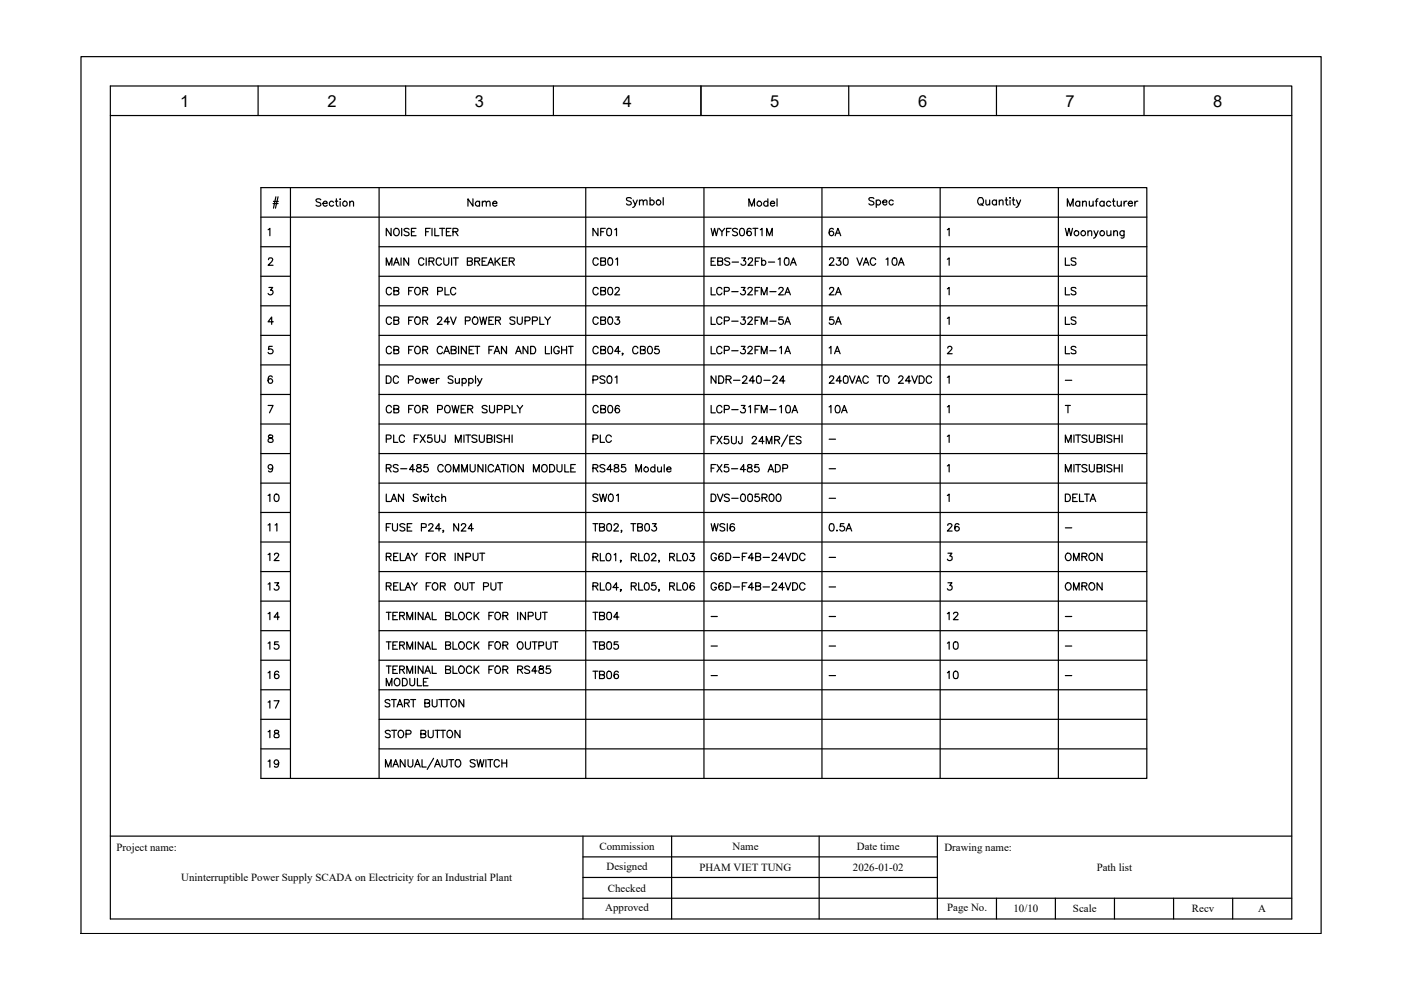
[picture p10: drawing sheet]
<svg xmlns="http://www.w3.org/2000/svg" width="297mm" height="210mm" viewBox="0 0 297 210" stroke-linecap="round" stroke-linejoin="round" font-family="sans-serif">
<!-- layer: Frame_text -->
<path d="M17.2 12h262.9v185.9h-262.9z" fill="none" stroke="#000" stroke-width=".25"/>
<!-- layer: 0 -->
<g fill="none" stroke="#000" stroke-width=".25">
<path d="M23.4 18.2h250.5v176.6h-250.5zM54.7 18.2v6.3M86 18.2v6.3M117.3 18.2v6.3M148.6 18.2v6.3M179.9 18.2v6.3M211.3 18.2v6.3M242.6 18.2v6.3M23.4 24.5h250.5M55.3 39.8h187.8v125.2h-187.8zM61.6 39.8v125.2M80.4 39.8v125.2"/>
<path d="M124.2 39.8v125.2M149.3 39.8v125.2M174.3 39.8v125.2M199.3 39.8v125.2M224.4 39.8v125.2M55.3 46h187.8M55.3 52.3h6.3M55.3 58.6h6.3M56.8 48.7l.4-.3v1.6M56.9 55.1l.2-.4h.1h.4l.2 .3-.2 .5-.8 .7h1.1M57.9 43.2h1.1M58 42.7h1"/>
<path d="M58.5 41.7l-.5 2.4M59 41.7l-.6 2.4M68 42.4a.58 .58 0 0 0-.5-.3 .58 .58 0 0 0-.5 .4l.1 .2 .8 .3 .1 .5a.67 .67 0 0 1-1 0M68.5 43.1h.9a.48 .48 0 0 0-.7-.4 .48 .48 0 0 0-.1 .8l.3 .2 .5-.2M70.7 42.9a.5 .5 0 0 0-.7-.1 .5 .5 0 0 0 0 .8 .5 .5 0 0 0 .7-.1M71.1 42.7h.5M71.3 42.1v1.3l.1 .2 .3 .1M72.1 42.1v.2zM72.1 42.7v1M74.2 43l.3-.3h.4l.1 1M74.2 42.7v1M80.4 52.3h162.7"/>
<path d="M80.4 58.6h162.7M81.9 56.2v-1.5l.6 1.5 .6-1.5v1.5M82.9 48.4v1.6l-1-1.6v1.6M83.5 56.2l.6-1.5 .6 1.5M83.6 48.6a.59 .59 0 0 1 .7-.2 .59 .59 0 0 1 .4 .6v.4a.59 .59 0 0 1-.6 .6 .59 .59 0 0 1-.6-.6zM83.7 55.7h.7M85 54.7v1.5M85.2 48.4v1.6M86.6 54.7v1.5l-1-1.5v1.5M86.7 48.6l-.1-.1a.61 .61 0 0 0-.9 .3l.3 .3 .6 .2 .1 .2-.1 .4a.77 .77 0 0 1-.9-.1M87.2 49.1h.6M88.2 48.4h-1v1.6h1"/>
<path d="M89.9 55.1a.56 .56 0 0 0-.7-.4 .56 .56 0 0 0-.4 .6v.4a.56 .56 0 0 0 .4 .6 .56 .56 0 0 0 .7-.4M90.2 49.1h.6M90.4 54.7v1.5M91 55.4h.9l.1-.3-.1-.4h-.9v1.5M91.2 48.4h-1v1.6M91.5 55.4l.5 .8M91.6 48.4v1.6M92.2 48.4v1.6h.9M93.2 48.4h1.1M93.6 55.1a.56 .56 0 0 0-.7-.4 .56 .56 0 0 0-.4 .6v.4a.56 .56 0 0 0 .4 .6 .56 .56 0 0 0 .7-.4M93.8 48.4v1.6M94.1 54.7l.1 1.3a.53 .53 0 0 0 .5 .2 .53 .53 0 0 0 .5-.4v-1.1"/>
<path d="M94.6 49.1h.6M95.6 48.4h-1v1.6h1M95.7 54.7v1.5M96 49.1h.9l.2-.3-.1-.3-1-.1v1.6M96.1 54.7h1.1M96.5 49.1l.6 .9M96.6 54.7v1.5M99.1 55.4h.9l.1-.4-.1-.3h-.9v1.5h.7l.3-.1v-.4l-.3-.3M100.7 55.4h.8l.2-.4-.2-.3h-.8v1.5M101.2 55.4l.5 .8M102.2 55.4h.6M103.2 54.7h-1v1.5h1"/>
<path d="M103.4 56.2l.6-1.5 .6 1.5M103.7 55.7h.7M105 54.7v1.5M105.4 55.4l.6 .8M106 54.7l-1 1M106.5 55.4h.7M107.5 54.7h-1v1.5h1M108 55.4h.9l.1-.4-.1-.3h-.9v1.5M108.5 55.4l.5 .8M133.8 42.1l-.3-.2h-.5l-.2 .2 .2 .4 .7 .3 .1 .4a.62 .62 0 0 1-1 0M134.2 42.4l.5 1.1 .4-1.1M134.7 43.5l-.3 .4-.3 .1"/>
<path d="M135.6 42.7l.3-.3 .4 .1 .1 1M135.6 42.4v1.1M136.4 42.7l.4-.3 .3 .1 .1 1M137.8 42.6a.49 .49 0 0 1 .8-.1 .49 .49 0 0 1 0 .8 .49 .49 0 0 1-.8-.1M137.8 41.9v1.6M140.6 41.9v1.6M150.8 55.4h.6M151.7 54.7h-.9v1.5h.9M152.2 55.4h.9l.1-.4-.1-.3h-.9v1.5h.7l.2-.1 .1-.4-.3-.3M154.7 54.9l-.4-.2h-.5l-.1 .2 .1 .4 .8 .4 .1 .3a.65 .65 0 0 1-1 0M155.2 55.6h1.4M157.3 54.7h.8l-.5 .6a.52 .52 0 0 1 .4 .8 .52 .52 0 0 1-.9-.1"/>
<path d="M158.7 55.1l.2-.4h.5l.1 .3v.3l-.9 .9h1M158.8 43.7v-1.6l.6 1.6 .6-1.6v1.6M160.1 55.4h.7M161.1 54.7h-1v1.5M161.5 55.4a.49 .49 0 0 1 .7-.1 .49 .49 0 0 1 0 .8 .49 .49 0 0 1-.7-.1M161.5 54.7v1.5M162.8 42.9a.5 .5 0 0 0-.7-.1 .5 .5 0 0 0 0 .8 .5 .5 0 0 0 .7-.1M162.8 42.1v1.6M162.9 55.6h1.3M163.4 43.1h.8a.5 .5 0 0 0-.7-.4 .5 .5 0 0 0-.1 .8l.3 .2 .5-.2M164.7 42.1v1.6M165 55l.4-.3v1.5"/>
<path d="M166.5 54.7a.58 .58 0 0 1 .7 .3v1a.48 .48 0 0 1-.4 .3 .48 .48 0 0 1-.4-.3l-.1-.6zM167.6 56.2l.6-1.5 .6 1.5M167.8 55.7h.8M175.9 55.1l.1-.4h.2h.4l.2 .3-.2 .5-.8 .7h1.1M177.4 54.7h.9l-.5 .6a.52 .52 0 0 1 .4 .8 .52 .52 0 0 1-.9-.1M179 54.7a.58 .58 0 0 1 .8 .3v1a.51 .51 0 0 1-.5 .3 .51 .51 0 0 1-.5-.3v-1zM181.7 54.7l.6 1.5 .6-1.5M183 56.2l.6-1.5 .6 1.5M183.2 55.7h.8M185.3 42.1l-.4-.2h-.5l-.2 .2 .2 .4 .8 .3 .1 .4a.65 .65 0 0 1-1.1 0M185.7 55.1a.59 .59 0 0 0-.7-.4 .59 .59 0 0 0-.5 .6v.4a.59 .59 0 0 0 .5 .5 .59 .59 0 0 0 .7-.3M185.8 42.6a.51 .51 0 0 1 .7-.1 .51 .51 0 0 1 0 .8 .51 .51 0 0 1-.7-.1"/>
<path d="M185.8 42.4v1.6M187.1 42.9h.9v-.3a.49 .49 0 0 0-.7 0 .49 .49 0 0 0 0 .7 .49 .49 0 0 0 .7-.1M187.9 55l.3-.3v1.5M189.4 42.6a.49 .49 0 0 0-.7-.1 .49 .49 0 0 0 0 .8 .49 .49 0 0 0 .7-.1M189.4 54.7h.3a.84 .84 0 0 1 .4 1.3 .48 .48 0 0 1-.4 .3 .48 .48 0 0 1-.5-.3 1.24 1.24 0 0 1 .2-1.3zM190.5 56.2l.6-1.5 .6 1.5M190.7 55.7h.8M200.9 48.7l.3-.3v1.6M200.9 55l.3-.3v1.5M207.6 41.9a.75 .75 0 0 1 .9 .8 .75 .75 0 0 1-.9 .7l-.3-.5v-.4zM208 43.2l.4 .4M209 42.4l.1 1 .4 .1 .3-.3"/>
<path d="M209.8 42.4v1.1M211.3 42.6a.49 .49 0 0 0-.8-.1 .49 .49 0 0 0 0 .8 .49 .49 0 0 0 .8-.1M211.3 42.4v1.1M211.9 42.7l.3-.3 .4 .1 .1 1M211.9 42.4v1.1M213.1 42.4h.5M213.3 41.9v1.3l.1 .2 .3 .1M214.2 41.9v.1zM214.2 42.5v1M214.6 42.4h.5M214.8 41.9v1.3l.1 .2 .3 .1M215.5 42.4l.5 1.1 .4-1.1"/>
<path d="M216 43.5l-.3 .4-.3 .1M225.9 48.4l.4 1.6 .3-1.6 .4 1.6 .4-1.6M226.3 43.7v-1.6l.6 1.6 .6-1.6v1.6M228.9 42.9a.5 .5 0 0 0-.7-.1 .5 .5 0 0 0 0 .8 .5 .5 0 0 0 .7-.1M228.9 42.7v1M229.5 43l.4-.3h.4v1M229.5 42.7v1M230.7 49.2l.3-.3 .4 .1 .1 1M230.7 48.9v1.1M231 42.7v.9l.4 .1 .4-.3M231.8 42.7v1M231.9 48.9l.5 1.1 .4-1.1"/>
<path d="M232.2 42.7h.5M232.4 50l-.3 .4-.3 .1M232.8 42.1l-.3 .1-.1 .2v1.3M234.1 42.9a.52 .52 0 0 0-.8-.1 .52 .52 0 0 0 0 .8 .52 .52 0 0 0 .8-.1M234.1 42.7v1M234.7 48.9l.1 1 .3 .1 .4-.3M235.5 42.9a.5 .5 0 0 0-.7-.1 .5 .5 0 0 0 0 .8 .5 .5 0 0 0 .7-.1M235.5 48.9v1.1M235.9 42.7h.5M236.1 42.1v1.3l.1 .2 .3 .1M236.1 49.2l.4-.3 .3 .1 .1 1M236.1 48.9v1.1"/>
<path d="M236.9 42.7v.7a.38 .38 0 0 0 .6 .2l.2-.2M237.7 42.7v1M238.3 48.9v1.5l-.3 .1-.3-.1M238.3 49.1a.5 .5 0 0 0-.7 0 .5 .5 0 0 0 0 .7 .5 .5 0 0 0 .7 0M238.3 42.7v1M238.9 42.7a.5 .5 0 0 0-.6 .4M239.2 43.1h.9a.48 .48 0 0 0-.7-.4 .48 .48 0 0 0-.1 .8l.3 .2 .5-.2M240.6 42.7v1M241.2 42.7h-.3l-.3 .4M55.3 64.8h6.3M55.3 71.1h6.3M55.3 77.4h6.3"/>
<path d="M57 60.9h.8l-.5 .6a.52 .52 0 0 1 .4 .9 .52 .52 0 0 1-.9-.2M57.7 73.4h-.7l-.1 .7a.56 .56 0 0 1 .9 0 .56 .56 0 0 1-.1 .8 .56 .56 0 0 1-.9-.2M57.7 80l-.1-.2a.48 .48 0 0 0-.7 .2 .88 .88 0 0 0 .4 1.3 .48 .48 0 0 0 .5-.5 .48 .48 0 0 0-.5-.5 .48 .48 0 0 0-.5 .5M57.9 68.2h-1.1l.8-1v1.6M80.4 64.8h162.7M80.4 71.1h162.7M80.4 77.4h162.7M81.9 79.7h.5a.84 .84 0 0 1 .5 .8 .84 .84 0 0 1-.5 .8h-.5zM83 61.3a.57 .57 0 0 0-.7-.4 .57 .57 0 0 0-.4 .6v.4a.56 .56 0 0 0 .5 .6 .56 .56 0 0 0 .6-.4M83 73.8a.57 .57 0 0 0-.7-.4 .57 .57 0 0 0-.4 .7 .63 .63 0 0 0 .2 .8 .63 .63 0 0 0 .9-.2M83.5 61.7h.7l.3-.2 .1-.3-.2-.2-.9-.1v1.6h.7l.3-.2 .1-.3-.4-.3M83.5 74.2l1-.1v-.5l-.3-.2h-.7v1.6h.7a.4 .4 0 0 0 .4-.4 .4 .4 0 0 0-.4-.4"/>
<path d="M86.6 61.7h.6M86.6 74.2h.6M87.6 60.9h-1v1.6M87.6 73.4h-1v1.6M88.2 61a.8 .8 0 0 1 1 .5 .8 .8 0 0 1-.5 1 .84 .84 0 0 1-.8-.6 .84 .84 0 0 1 .3-.9zM88.2 73.5a.78 .78 0 0 1 1 .5 .78 .78 0 0 1-.5 1 .81 .81 0 0 1-.8-.6 .81 .81 0 0 1 .3-.9zM89.6 61.7l1-.2v-.4l-1-.2v1.6M89.6 74.2l1-.1v-.5l-.3-.2h-.7v1.6M90.2 61.7l.5 .8M90.2 74.2l.5 .8M92.8 61.8l.9-.1 .1-.6-1-.2v1.6M93.8 73.8a.57 .57 0 0 0-.7-.4 .57 .57 0 0 0-.4 .7 .63 .63 0 0 0 .2 .8 .63 .63 0 0 0 .9-.2"/>
<path d="M94.1 75l.6-1.6 .6 1.6M94.3 60.9v1.6h.9M94.3 74.5h.8M95.7 74.2l.9-.1v-.5l-.3-.2h-.6v1.6h.6a.4 .4 0 0 0 .4-.4 .4 .4 0 0 0-.4-.4M96 80a.55 .55 0 0 0-.5-.3 .55 .55 0 0 0-.5 .4l.1 .1 .8 .4 .1 .2-.1 .4-.5 .1-.4-.2M96.6 61.3a.57 .57 0 0 0-.6-.4 .57 .57 0 0 0-.5 .6v.4a.56 .56 0 0 0 .5 .6 .56 .56 0 0 0 .6-.4M97.2 73.4v1.6M98.9 73.4v1.6l-1.1-1.6v1.6M99.5 74.2h.6M100.4 73.4h-.9v1.6h.9M100.7 73.4h1M100.8 79.7v1.6"/>
<path d="M101.2 73.4v1.6M103.7 74.2h.6M104.6 73.4h-.9v1.6M104.8 75l.6-1.6 .5 1.6M105 74.5h.7M107.4 73.4v1.6l-1.1-1.6v1.6M109.3 75l.6-1.6 .6 1.6M109.5 74.5h.8M111.9 73.4v1.6l-1-1.6v1.6M112.5 73.4h.6a.85 .85 0 0 1 .5 .8 .85 .85 0 0 1-.5 .8h-.6zM115.6 73.4v1.6h.9M116.9 73.4v1.6"/>
<path d="M118.6 73.8a.59 .59 0 0 0-.7-.4 .59 .59 0 0 0-.5 .7 .62 .62 0 0 0 .4 .9 .62 .62 0 0 0 .8-.6h-.4M119.1 74.2h1M119.1 73.4v1.6M120.1 73.4v1.6M120.5 73.4h1M121 73.4v1.6M126.8 73.8a.57 .57 0 0 0-.6-.4 .57 .57 0 0 0-.5 .7 .63 .63 0 0 0 .3 .8 .63 .63 0 0 0 .8-.2M127.4 74.2l.9-.1v-.5l-.3-.2h-.6v1.6l.9-.1v-.5l-.3-.2M129.1 73.5a.77 .77 0 0 1 .9 .6 .77 .77 0 0 1-.6 .9h-.1a1.01 1.01 0 0 1-.2-1.5zM131.5 74.5h-1.2l.8-1.1v1.6M132.1 75h-.2h.2l-.2 .3M135.2 73.8a.57 .57 0 0 0-.6-.4 .57 .57 0 0 0-.5 .7 .63 .63 0 0 0 .3 .8 .63 .63 0 0 0 .8-.2"/>
<path d="M135.8 74.2l1-.1v-.5l-.4-.2h-.6v1.6l1-.1v-.5l-.4-.2M137.5 73.5a.77 .77 0 0 1 .9 .6 .77 .77 0 0 1-.5 .9h-.2a1.01 1.01 0 0 1-.2-1.5zM139.6 73.4h-.7l-.1 .7a.56 .56 0 0 1 .9 0 .56 .56 0 0 1-.1 .8 .56 .56 0 0 1-.8-.2M150.8 60.9v1.6h.9M153.1 61.3a.57 .57 0 0 0-.7-.4 .57 .57 0 0 0-.4 .6v.4a.56 .56 0 0 0 .4 .6 .56 .56 0 0 0 .7-.4M153.6 61.8l.9-.1 .1-.2-.1-.5-.9-.1v1.6M155.1 61.8h1.4M157.2 60.9h.8l-.4 .6a.53 .53 0 0 1 .4 .8 .53 .53 0 0 1-.9 0l-.1-.1M158.6 61.3l.1-.3 .5-.1 .3 .5-1 1.1h1M160.1 61.7h.6M161.1 60.9h-1v1.6M161.4 62.5v-1.6l.6 1.6 .6-1.6v1.6"/>
<path d="M163.2 61.8h1.3M165.1 61.3l.2-.3 .4-.1 .3 .2 .1 .3-1 1.1h1M166.4 62.5l.6-1.6 .6 1.6M166.7 62h.7M179 79.8a.51 .51 0 0 1 .8 .2v.4a.63 .63 0 0 1-.6 .9 1.01 1.01 0 0 1-.2-1.5zM180.1 79.7l.6 1.6 .6-1.6M186 79.7h1M186.5 79.7v1.6M187.6 79.8a.75 .75 0 0 1 .9 .7 .75 .75 0 0 1-.9 .7l-.3-.5v-.4zM193.3 79.7l.6 1.6 .6-1.6M194.9 79.7h.5a.82 .82 0 0 1 .6 .8 .82 .82 0 0 1-.6 .8h-.5zM200.9 61.2l.3-.3v1.6"/>
<path d="M200.9 67.5l.3-.3v1.6M200.9 80l.3-.3v1.6M200.9 73.8l.2-.3 .4-.1 .3 .5-.9 1.1h1M55.3 83.6h6.3M55.3 89.9h6.3M55.3 96.2h6.3M56.8 86h1.1l-.8 1.5M57 92.3v.5l.4 .1a.45 .45 0 0 1 .5 .4 .45 .45 0 0 1-.4 .5l-.5-.1-.2-.2a.75 .75 0 0 1 .9-.7l.1-.4a.58 .58 0 0 0-.8-.1zM57.8 99a.49 .49 0 0 1-.6 .4 .49 .49 0 0 1-.3-.7 .49 .49 0 0 1 .8 0l.1 .3a.76 .76 0 0 1-.6 1.1l-.3-.2M80.4 83.6h162.7M80.4 89.9h162.7M80.4 96.2h162.7"/>
<path d="M81.9 93.1l.9-.1 .1-.6-.4-.2h-.6v1.6M81.9 99.3l.9-.1 .1-.5-.4-.2h-.6v1.6M82.4 99.3l.5 .8M83 86.3a.56 .56 0 0 0-.6-.3 .56 .56 0 0 0-.5 .6v.3a.56 .56 0 0 0 .5 .6 .56 .56 0 0 0 .6-.3M83.5 92.2v1.6h.9M83.5 86.7l.9-.1 .2-.2-.1-.3-.3-.1h-.7v1.5h.7a.4 .4 0 0 0 .4-.4 .4 .4 0 0 0-.4-.4M84.4 98.7a.58 .58 0 0 0-.6-.2 .58 .58 0 0 0-.4 .4l.1 .2 .8 .3 .1 .5a.67 .67 0 0 1-1 0M84.5 80.1a.56 .56 0 0 0-.7-.4 .56 .56 0 0 0-.4 .6v.4a.57 .57 0 0 0 .4 .6 .57 .57 0 0 0 .7-.4M84.9 99.4h1.4M85.8 92.6a.56 .56 0 0 0-.7-.4 .56 .56 0 0 0-.4 .6v.4a.56 .56 0 0 0 .4 .6 .56 .56 0 0 0 .7-.4M86.6 80.5h.9l.1-.3-.1-.4-.9-.1v1.6M86.6 86.7h.6"/>
<path d="M87.6 86h-1v1.5M87.8 93h.7M87.9 99.6h-1.1l.7-1.1v1.6M88.2 86a.78 .78 0 0 1 1 .6 .78 .78 0 0 1-.5 .9 .82 .82 0 0 1-.8-.5 .82 .82 0 0 1 .3-1zM88.5 98.6v.4l.4 .2a.45 .45 0 0 1 .5 .4 .45 .45 0 0 1-.4 .5l-.5-.1-.2-.2a.8 .8 0 0 1 .9-.8l.1-.3a.58 .58 0 0 0-.8-.1zM88.8 92.2h-1v1.6M89.1 92.2l1.1 1.6M89.5 80.2l.3 1.1 .3-1.1 .3 1.1 .3-1.1M89.6 86.7l.9-.1 .1-.5-.3-.1h-.7v1.5M90.2 86.7l.5 .8M90.2 92.2l-1.1 1.6M90.7 98.5h-.8v.7a.56 .56 0 0 1 .8 0 .56 .56 0 0 1-.1 .8 .56 .56 0 0 1-.8-.2"/>
<path d="M91.1 80.7h.9a.5 .5 0 0 0-.5-.4 .5 .5 0 0 0-.5 .5 .5 .5 0 0 0 .5 .5l.4-.1 .1-.1M91.5 92.2h-.8v.7a.55 .55 0 0 1 .8-.1 .55 .55 0 0 1-.1 .9 .55 .55 0 0 1-.8-.2M92.2 92.2v1.4l.4 .2 .4-.1 .2-.3v-1.2M92.5 80.2v1.1M92.8 86.8l.9-.1 .1-.6-.3-.1h-.7v1.5M93.1 80.2a.48 .48 0 0 0-.6 .5M94 98.9a.59 .59 0 0 0-.7-.4 .59 .59 0 0 0-.5 .6v.4a.59 .59 0 0 0 .5 .6 .59 .59 0 0 0 .7-.4M94.4 86.2l.2-.2a.76 .76 0 0 1 .8 .4 .76 .76 0 0 1-.1 .9l-.1 .2a.76 .76 0 0 1-.9-.3 .76 .76 0 0 1 .1-1zM94.4 92.2l-.1 1.5-.2 .1-.3-.1-.1-.4M94.6 98.7a.59 .59 0 0 1 .6-.2 .59 .59 0 0 1 .4 .6v.4a.61 .61 0 0 1-.6 .6 .61 .61 0 0 1-.6-.6zM95.8 86l.4 1.5 .3-1.5 .4 1.5 .4-1.5M96.5 80.2l.1 1a.58 .58 0 0 0 .8-.2"/>
<path d="M96.5 93.8v-1.6l.7 1.6 .6-1.6v1.6M97.4 80.2v1.1M97.8 86.7h.6M98 80.5a.5 .5 0 0 1 .7-.1 .5 .5 0 0 1 0 .7 .5 .5 0 0 1-.7 0M98 80.2v1.6M98.4 92.2v1.6M98.7 86h-.9v1.5h.9M98.7 92.2h1.1M99.2 86.7l.9-.1 .1-.3-.3-.3h-.7v1.5M99.3 92.2v1.6M99.4 80.5a.52 .52 0 0 1 .8-.1 .52 .52 0 0 1 0 .7 .52 .52 0 0 1-.8 0M99.4 80.2v1.6"/>
<path d="M99.7 98.5v1.1l.4 .5 .4-.1 .2-.4v-1.1M99.7 86.7l.5 .8M101.1 92.4l-.4-.2-.6 .2v.4l.9 .3a.34 .34 0 0 1 0 .6l-.6 .1-.3-.2M101.2 80.2l.5 1.1 .5-1.1M101.6 92.2v1.2l.2 .3 .3 .1 .4-.1 .2-.3v-1.2M101.7 81.3l-.5 .5M102.4 98.5v1.6l-1.1-1.6v1.6M103 98.5v1.6M103.3 86.2a.59 .59 0 0 0-.6-.3 .59 .59 0 0 0-.5 .4l.3 .3 .6 .3 .2 .2v.2l-.4 .2h-.5l-.2-.2M103.3 93l.9-.1 .1-.4-.3-.3h-.7v1.6l1-.1v-.4l-.3-.3M103.8 86v1.1a.54 .54 0 0 0 .5 .4 .54 .54 0 0 0 .5-.4v-1.1M104.6 98.9a.59 .59 0 0 0-.6-.4 .59 .59 0 0 0-.5 .6v.4a.59 .59 0 0 0 .5 .6 .59 .59 0 0 0 .6-.4"/>
<path d="M104.8 92.2v1.6M105.1 99.6h.8M105.4 86.8l.9-.1 .2-.4-.4-.3h-.7v1.5M106.2 98.5h1.1M106.4 92.4l-.4-.2-.6 .2v.4l.8 .3a.34 .34 0 0 1 0 .6l-.5 .1-.3-.2M106.8 98.5v1.6M106.9 93h1.1M106.9 92.2v1.6M107 86.8l.9-.1 .2-.4-.4-.3h-.7v1.5M107.7 98.5v1.6M108 92.2v1.6M108.4 98.7l.1-.1a.59 .59 0 0 1 .9 .5v.4a.59 .59 0 0 1-.6 .6 .59 .59 0 0 1-.6-.6z"/>
<path d="M108.6 86v1.5h.9M108.6 92.2v1.6M109.6 86l.6 .7v.8M110.8 86l-.6 .7M110.9 98.5v1.6l-1-1.6v1.6M115 98.7a.59 .59 0 0 1 .6-.2 .59 .59 0 0 1 .4 .6v.4a.59 .59 0 0 1-.6 .6 .59 .59 0 0 1-.6-.6zM116.5 98.5h.6a.84 .84 0 0 1 .5 .8 .84 .84 0 0 1-.5 .8h-.6zM118.1 98.5v1.1l.5 .5 .3-.1 .3-.4v-1.1M119.7 98.5v1.6h.9M121 99.3h.6M122 98.5h-1v1.6h1M125.7 99.3l.9-.1 .2-.4-.4-.3h-.7v1.6"/>
<path d="M126.2 99.3l.6 .8M128.3 98.7l-.4-.2-.7 .2 .2 .4 .7 .3a.34 .34 0 0 1 0 .6l-.5 .1-.4-.2M129.8 99.6h-1.1l.7-1.1v1.6M130.3 98.6v.4l.7 .3 .2 .3a.51 .51 0 0 1-.6 .5 .51 .51 0 0 1-.4-.7l.9-.4v-.3a.58 .58 0 0 0-.8-.1zM132.6 98.5h-.8v.7a.54 .54 0 0 1 .8 0 .54 .54 0 0 1-.1 .8 .54 .54 0 0 1-.8-.2M138.8 99.3a.5 .5 0 0 0-.7-.1 .5 .5 0 0 0 0 .7 .5 .5 0 0 0 .7 0M138.8 98.5v1.6M139.4 99l.1 1 .4 .1 .3-.3M140.2 99v1.1M140.8 98.5v1.6M141.4 99.5h.9a.5 .5 0 0 0-.7-.5 .5 .5 0 0 0-.2 .9l.4 .2 .5-.2M150.8 86v1.5h.9"/>
<path d="M150.8 93.3h.6M151.7 92.5h-.9v1.6M152 92.5l1.1 1.6M153.1 86.3a.56 .56 0 0 0-.7-.3 .56 .56 0 0 0-.4 .6v.3a.56 .56 0 0 0 .4 .6 .56 .56 0 0 0 .7-.3M153.1 92.5l-1.1 1.6M153.6 86.8l.9-.1 .1-.2-.1-.5h-.9v1.5M154.4 92.5h-.7l-.1 .7a.55 .55 0 0 1 .8-.1 .55 .55 0 0 1-.1 .9 .55 .55 0 0 1-.8-.2M155.1 92.5v1.4l.4 .2 .6-.2v-1.4M155.1 86.9h1.4M157.2 86h.8l-.4 .6a.53 .53 0 0 1 .3 .8 .53 .53 0 0 1-.9-.2M157.3 92.5v1.5l-.3 .1-.3-.1-.1-.4M158.7 86.3l.4-.3v1.5"/>
<path d="M159.5 92.9l.3-.4h.3l.3 .3-.3 .6-.7 .7h1M160.1 86.7h.6M161.1 86h-1v1.5M161.4 87.5v-1.5l.6 1.5 .6-1.5v1.5M162 93.6h-1.1l.8-1.1v1.6M162.5 94.1v-1.6l.6 1.6 .5-1.6v1.6M163.2 86.9h1.3M164.2 93.3l.9-.1 .2-.4-.4-.3h-.7v1.6M164.8 93.3l.5 .8M165.3 86.3l.4-.3v1.5M166.8 86a.51 .51 0 0 1 .7 .3v.9a.58 .58 0 0 1-.7 .3l-.2-.6zM167 92.2l-1.3 2.4"/>
<path d="M167.5 93.3h.5M167.9 87.5l.6-1.5 .6 1.5M168.1 87h.8M168.4 92.5h-.9v1.6h.9M169.8 92.8a.6 .6 0 0 0-1 0l.1 .3 .9 .4v.4a.67 .67 0 0 1-1 0M175.9 80.1l.3-.4h.3l.3 .3-.2 .5-.8 .8h1.1M178.4 80.8h-1.1l.7-1.1v1.6M181.5 81.3l.6-1.6 .6 1.6M181.7 80.8h.7M184.1 80.1a.59 .59 0 0 0-.7-.4 .59 .59 0 0 0-.4 .6v.4a.6 .6 0 0 0 .4 .6 .6 .6 0 0 0 .7-.4M190.6 80.1l.3-.4h.3l.3 .3-.3 .5-.7 .8h1M193.1 80.8h-1.1l.7-1.1v1.6"/>
<path d="M197.5 80.1a.59 .59 0 0 0-.6-.4 .59 .59 0 0 0-.5 .6v.4a.6 .6 0 0 0 .4 .6 .6 .6 0 0 0 .7-.4M200.9 86.3l.3-.3v1.5M200.9 92.5l.3-.3v1.6M200.9 98.8l.3-.3v1.6M225.9 93.8v-1.6l.6 1.6 .6-1.6v1.6M225.9 86h1M226.4 86v1.5M227.7 92.2v1.6M227.7 98.5v1.6M228 92.2h1.1M228 98.5h1.1M228.6 92.2v1.6"/>
<path d="M228.6 98.5v1.6M230.4 92.4l-.3-.2-.7 .2 .1 .4 .8 .3a.34 .34 0 0 1 0 .6l-.5 .1-.4-.2M230.4 98.7l-.3-.2-.7 .2 .2 .4 .7 .3a.34 .34 0 0 1 0 .6l-.5 .1-.4-.2M231 92.2v1.2l.2 .3 .2 .1 .4-.1 .2-.3v-1.2M231 98.5v1.1l.2 .4 .2 .1 .4-.1 .2-.4v-1.1M232.6 93l.9-.1 .2-.4-.4-.3h-.7v1.6l1-.1 .1-.4-.4-.3M232.6 99.3l.9-.1 .2-.2-.2-.4-.9-.1v1.6h.7l.4-.3a.39 .39 0 0 0-.4-.5M234.2 92.2v1.6M234.2 98.5v1.6M235.7 92.4l-.3-.2-.7 .2 .1 .4 .8 .3a.34 .34 0 0 1 0 .6l-.5 .1-.4-.2M235.7 98.7l-.3-.2-.7 .2 .2 .4 .7 .3a.34 .34 0 0 1 0 .6l-.5 .1-.4-.2M236.2 93h1.1"/>
<path d="M236.2 99.3h1.1M236.2 92.2v1.6M236.2 98.5v1.6M237.3 92.2v1.6M237.3 98.5v1.6M237.9 92.2v1.6M237.9 98.5v1.6M80.4 102.4h162.7M80.4 108.7h162.7M80.4 114.9h162.7M81.9 104.8v1.5h.9M81.9 118h.9l.1-.6-1-.1v1.6"/>
<path d="M81.9 111.8h.6M82.4 118l.5 .9M82.9 111h-1v1.6M82.9 106.3l.6-1.5 .6 1.5M83.2 105.8h.7M83.2 111v1.1l.1 .3 .4 .2a.5 .5 0 0 0 .6-.5v-1.1M83.5 118h.6M84.4 117.3h-.9v1.6h.9M84.9 117.3v1.6h.9M85.5 104.8v1.5l-1-1.5v1.5M85.8 111.2l-.3-.2-.7 .2 .1 .4 .6 .2 .3 .3v.3l-.3 .2-.7-.2M85.9 118.9l.6-1.6 .6 1.6"/>
<path d="M86.1 118.3h.8M86.3 111.8h.6M87.2 117.3l.6 .7v.9M87.3 111h-1v1.6h1M88.5 117.3l-.7 .7M88.7 105l-.4-.2-.7 .2 .2 .4 .6 .2 .3 .3v.2l-.4 .2-.7-.2M89.1 105.3l.3 1 .3-1 .3 1 .3-1M89.4 111.8h.8l.1-.6-.9-.2v1.6M90.4 118h.6M90.8 104.8v.1zM90.8 105.4v.9M90.9 111.4l.1-.2 .2-.2h.3l.3 .3-.2 .5-.8 .8h1.1"/>
<path d="M91.3 105.3h.5M91.3 117.3h-.9v1.6M91.5 104.8v1.2l.1 .2 .3 .1M91.8 117.5l.1-.1a.59 .59 0 0 1 .9 .5v.4a.59 .59 0 0 1-.6 .6 .59 .59 0 0 1-.6-.6zM93.1 105.5a.5 .5 0 0 0-.7 0 .5 .5 0 0 0 0 .7 .5 .5 0 0 0 .7-.1M93.4 118h.9v-.6l-.9-.1v1.6M93.5 112.1h-1.2l.8-1.1v1.6M93.7 105.6l.4-.3 .3 .1 .1 .9M93.7 104.8v1.5M93.9 118l.5 .9M94.1 112.5h-.2h.2l-.2 .4M96.1 100.1v-1.6l.6 1.6 .6-1.6v1.6"/>
<path d="M96.5 117.3v1.6M97.2 111v1.6l-1-1.6v1.6M97.8 111.4l.3-.4 .6 .2v.4l-.9 1h1M97.9 100.1v-1.6l.6 1.6 .6-1.6v1.6M98.1 117.3v1.6l-1-1.6v1.6M98.7 118.1l.9-.1 .2-.2-.1-.4-1-.1v1.6M100.3 117.3v1.1a.51 .51 0 0 0 .5 .5 .51 .51 0 0 0 .5-.5v-1.1M100.4 112.1h-1.1l.7-1.1v1.6M101.7 117.3h1.1M102.2 117.3v1.6M104.9 100.1l.6-1.6 .6 1.6M113.1 100.1v-1.6l.6 1.6 .6-1.6v1.6"/>
<path d="M125.7 118.1l.9-.1 .2-.4-.4-.3h-.7v1.6M125.7 111h1.1M126.2 111v1.6M126.2 118.1l.6 .8M127.1 111.8l.9-.1 .2-.3-.1-.2-1-.2v1.6l.9-.1 .2-.4-.2-.3h-.2M127.3 117.3v1.6h.9M128.7 117.4a.51 .51 0 0 1 .7 .2 .76 .76 0 0 1 .1 .9 .76 .76 0 0 1-.8 .4l-.2-.6zM128.8 111.1a.51 .51 0 0 1 .8 .2v1a.51 .51 0 0 1-.5 .3 .51 .51 0 0 1-.4-.3v-1zM130.2 111.4v-.2l.3-.2h.3l.3 .3-.1 .3-.9 1h1M130.2 117.6l.3-.3v1.6M131.7 118.9h-.2h.2l-.2 .3M131.8 112.5h-.1h.1l-.1 .4"/>
<path d="M133.8 111h1M133.8 118.1l.9-.1 .2-.4-.4-.3h-.7v1.6M134.3 111v1.6M134.4 118.1l.5 .8M134.8 100.1v-1.6l.6 1.6 .6-1.6v1.6M135.2 111.8l.9-.1 .1-.3-.1-.2-.9-.2v1.6l.9-.1 .1-.4-.1-.3h-.3M135.4 117.3v1.6h.9M136.8 117.4a.51 .51 0 0 1 .8 .2 .76 .76 0 0 1 0 .9 .76 .76 0 0 1-.8 .4l-.2-.6zM136.9 111.1a.51 .51 0 0 1 .8 .2v1a.48 .48 0 0 1-.5 .3 .48 .48 0 0 1-.4-.3l-.1-.6zM138.2 117.7l.3-.4h.3l.3 .3-.3 .6-.7 .7h1M138.3 111h.8l-.4 .6a.53 .53 0 0 1 .5 .5 .53 .53 0 0 1-.4 .6 .53 .53 0 0 1-.6-.4M139.8 118.9h-.2h.2l-.2 .3"/>
<path d="M142 118.1l.9-.1v-.5l-.3-.2h-.6v1.6M142.5 118.1l.5 .8M143.5 117.3v1.6h.9M144.9 117.4a.51 .51 0 0 1 .8 .2 .76 .76 0 0 1 .1 .9 .76 .76 0 0 1-.9 .4l-.2-.6zM146.4 117.3h.8l-.5 .6a.53 .53 0 0 1 .5 .5 .53 .53 0 0 1-.4 .6 .53 .53 0 0 1-.6-.4M150.8 104.8a.86 .86 0 0 1 .9 .3 .86 .86 0 0 1 0 1l-.4 .2h-.5zM152.1 104.8l.6 1.5 .6-1.5M154.6 105l-.1-.2a.61 .61 0 0 0-.9 .3l.9 .5 .1 .3-.1 .3a.77 .77 0 0 1-.9-.1M155.1 105.6h1.4M157.3 104.8a.47 .47 0 0 1 .7 .3l.1 .3a.68 .68 0 0 1-.6 .9 .95 .95 0 0 1-.2-1.5zM158.7 104.8a.51 .51 0 0 1 .8 .3v.9a.51 .51 0 0 1-.5 .3 .51 .51 0 0 1-.4-.3v-.9zM160.9 104.8h-.8v.6a.56 .56 0 0 1 .8 0 .56 .56 0 0 1-.1 .9 .56 .56 0 0 1-.8-.3"/>
<path d="M161.6 105.5l.9-.1 .1-.3-.4-.3h-.6v1.5M162.1 105.5l.5 .8M163.3 104.8a.51 .51 0 0 1 .7 .3 .73 .73 0 0 1 .1 .8 .73 .73 0 0 1-.8 .3l-.2-.6zM164.8 104.8a.48 .48 0 0 1 .7 .3l.1 .3a.68 .68 0 0 1-.6 .9 .95 .95 0 0 1-.2-1.5zM176 111.1a.51 .51 0 0 1 .8 .2l.1 .4a.68 .68 0 0 1-.6 .9 .99 .99 0 0 1-.3-1.5zM177.4 112.5h.1zM178.9 111h-.7l-.1 .7a.56 .56 0 0 1 .9 0 .56 .56 0 0 1-.2 .8 .56 .56 0 0 1-.8-.2M179.4 112.6l.6-1.6 .6 1.6M179.6 112.1h.8M200.9 105.1l.3-.3v1.5M201 117.3h.8l-.4 .6a.53 .53 0 0 1 .5 .5 .53 .53 0 0 1-.4 .5 .53 .53 0 0 1-.6-.3M225.9 100.1v-1.6l.6 1.6 .6-1.6v1.6"/>
<path d="M225.9 104.8h.5a.84 .84 0 0 1 .6 .7 .84 .84 0 0 1-.6 .8h-.5zM227.4 105.5h.6M228.4 104.8h-1v1.5h1M228.9 104.8v1.5h.9M229.9 104.8h1.1M230.4 104.8v1.5M231.1 106.3l.6-1.5 .6 1.5M231.3 105.8h.8M80.4 121.2h162.7M80.4 127.5h162.7M80.4 133.7h162.7M80.4 140h162.7"/>
<path d="M81.9 124.3l.9-.1 .1-.5-1-.1v1.5M81.9 129.8h1M81.9 136.1h1M82.4 124.3l.5 .8M82.4 129.8v1.6M82.4 136.1v1.6M83.3 130.5h.6M83.3 136.8h.6M83.5 124.3h.6M84.3 129.8h-1v1.6h1M84.3 136.1h-1v1.6h1M84.4 123.6h-.9v1.5h.9"/>
<path d="M84.7 130.5h.9l.2-.3-.2-.3-.9-.1v1.6M84.7 136.8l.9-.1 .2-.2-.2-.4h-.9v1.6M84.9 123.6v1.5h.9M85.2 130.5l.6 .9M85.2 136.8l.6 .9M85.9 125.1l.6-1.5 .6 1.5M86.1 124.6h.8M86.3 131.4v-1.6l.6 1.6 .6-1.6v1.6M86.3 137.7v-1.6l.6 1.6 .6-1.6v1.6M87.2 123.6l.6 .7v.8M88.1 129.8v1.6M88.1 136.1v1.6"/>
<path d="M88.5 123.6l-.7 .7M89.7 129.8v1.6l-1-1.6v1.6M89.7 136.1v1.6l-1-1.6v1.6M90.1 131.4l.6-1.6 .6 1.6M90.1 137.7l.6-1.6 .6 1.6M90.3 130.8h.7M90.3 137.1h.7M90.4 124.3h.6M91.3 123.6h-.9v1.5M91.6 129.8v1.6h.9M91.6 136.1v1.6h.9M91.8 123.8l.1-.2a.59 .59 0 0 1 .9 .5v.4a.59 .59 0 0 1-.6 .6 .59 .59 0 0 1-.6-.6z"/>
<path d="M93.4 124.3l.9-.1v-.5l-.9-.1v1.5M93.9 124.3l.5 .8M94.5 130.5h.9l.1-.4-.1-.2-.9-.1v1.6h.7l.2-.2 .1-.4-.3-.3M94.5 136.8h.7l.2-.1 .1-.3-.1-.3h-.9v1.6h.7l.2-.2 .1-.4-.3-.3M96 129.8v1.6h.9M96 136.1v1.6h.9M96.5 123.8l.2-.2a.59 .59 0 0 1 .9 .5v.4a.59 .59 0 0 1-.6 .6 .59 .59 0 0 1-.6-.6zM97.5 129.9a.75 .75 0 0 1 1 .7 .75 .75 0 0 1-1 .7l-.3-.5v-.4zM97.5 136.1a.75 .75 0 0 1 1 .7 .75 .75 0 0 1-1 .8l-.3-.6v-.3zM98.1 123.6l.1 1.3a.52 .52 0 0 0 .6 .2 .52 .52 0 0 0 .4-.4v-1.1M99.6 123.6h1M100 130.2a.57 .57 0 0 0-.7-.4 .57 .57 0 0 0-.4 .6v.4a.56 .56 0 0 0 .4 .6 .56 .56 0 0 0 .7-.4"/>
<path d="M100 136.4a.63 .63 0 0 0-.9-.2 .63 .63 0 0 0-.2 .8 .57 .57 0 0 0 .4 .6 .57 .57 0 0 0 .7-.3M100.1 123.6v1.5M100.5 129.8v1.6M100.5 136.1v1.6M100.9 130.5l.6 .9M100.9 136.7l.6 1M101.5 129.8l-1 1M101.5 136.1l-1 1M102.5 124.4l1-.2v-.5l-1-.1v1.5M103.7 130.5h.6M103.7 136.8h.6M104.1 123.6l.1 1.3a.53 .53 0 0 0 .5 .2 .53 .53 0 0 0 .4-.4v-1.1"/>
<path d="M104.6 129.8h-.9v1.6M104.6 136.1h-.9v1.6M105.1 130l.1-.1a.79 .79 0 0 1 1 .5 .79 .79 0 0 1-.6 1 .81 .81 0 0 1-.7-.5 .81 .81 0 0 1 .2-.9zM105.1 136.3a.71 .71 0 0 1 1 .1 .71 .71 0 0 1-.2 1 .63 .63 0 0 1-.8 .1 .63 .63 0 0 1-.2-.8zM105.5 123.6h1M106 123.6v1.5M106.6 130.5h.9l.2-.3-.1-.3-1-.1v1.6M106.6 136.8l1-.1v-.5l-1-.1v1.6M107.2 130.5l.5 .9M107.2 136.8l.5 .9M109.8 129.8v1.6M110 136.1a.75 .75 0 0 1 .9 .7 .75 .75 0 0 1-.9 .8l-.3-.6 .1-.6z"/>
<path d="M111.4 129.8v1.6l-1.1-1.6v1.6M111.4 136.1v1.1a.53 .53 0 0 0 .5 .5 .53 .53 0 0 0 .6-.5v-1.1M112 130.6h.7l.4-.3a.39 .39 0 0 0-.4-.5h-.7v1.6M112.8 136.1h1.1M113.4 136.1v1.6M113.6 129.8v1.1a.53 .53 0 0 0 .5 .5 .53 .53 0 0 0 .5-.5v-1.1M114.2 136.9l.9-.1 .1-.6-1-.1v1.6M115 129.8h1M115.5 129.8v1.6M115.8 136.1v1.1a.51 .51 0 0 0 .5 .5 .51 .51 0 0 0 .5-.5v-1.1M117.2 136.1h1.1M117.8 136.1v1.6"/>
<path d="M125.7 124.3l.9-.1 .2-.2-.1-.3-1-.1v1.5M126.2 124.3l.6 .8M127.3 123.6v1.5h.9M128.7 123.6a.51 .51 0 0 1 .7 .3 .73 .73 0 0 1 .1 .8 .73 .73 0 0 1-.8 .3l-.2-.6zM131.1 124.6h-1.2l.8-1v1.5M131.7 125h-.2h.2l-.2 .4M133.8 124.3l.9-.1 .2-.3-.4-.3h-.7v1.5M134.4 124.3l.5 .8M135.4 123.6v1.5h.9M136.8 123.6a.51 .51 0 0 1 .8 .3 .73 .73 0 0 1 0 .8 .73 .73 0 0 1-.8 .3l-.2-.6zM139 123.6h-.8v.6a.56 .56 0 0 1 .8 0 .56 .56 0 0 1-.1 .9 .56 .56 0 0 1-.8-.3M139.8 125h-.2h.2l-.2 .4"/>
<path d="M142 124.3l.9-.1v-.5l-.9-.1v1.5M142.5 124.3l.5 .8M143.5 123.6v1.5h.9M144.9 123.6a.51 .51 0 0 1 .8 .3 .73 .73 0 0 1 .1 .8 .73 .73 0 0 1-.9 .3l-.2-.6zM147.2 123.8l-.1-.2a.47 .47 0 0 0-.7 .3 .78 .78 0 0 0 .4 1.2 .49 .49 0 0 0 .5-.5 .49 .49 0 0 0-.5-.5 .49 .49 0 0 0-.5 .5M201 123.6h.8l-.4 .5a.52 .52 0 0 1 .4 .9 .52 .52 0 0 1-.9-.2M80.4 146.2h162.7M80.4 152.5h162.7M80.4 158.8h162.7M81.9 145.4v-1.6l.6 1.6 .6-1.6v1.6M81.9 141.2h1M82.4 141.2v1.6"/>
<path d="M82.7 148.6a.56 .56 0 0 0-.6-.3 .56 .56 0 0 0-.5 .4l.2 .2 .7 .3 .2 .5a.67 .67 0 0 1-1.1 0M82.7 155.1l-.1-.2a.61 .61 0 0 0-.9 .3l.3 .3 .6 .2 .1 .2-.1 .4a.77 .77 0 0 1-.9-.1M83 148.3h1M83 154.8h1.1M83.3 142h.6M83.5 148.3v1.6M83.6 154.8v1.6M83.9 143.9a.59 .59 0 0 1 .9 .5v.4a.59 .59 0 0 1-.6 .6 .59 .59 0 0 1-.6-.6v-.4zM84.2 149.9l.6-1.6 .6 1.6M84.3 141.2h-1v1.6h1M84.4 149.4h.8M84.5 155.1a.59 .59 0 0 1 .7-.2 .59 .59 0 0 1 .4 .5v.4a.59 .59 0 0 1-.6 .6 .59 .59 0 0 1-.6-.6z"/>
<path d="M84.7 142l.9-.1 .2-.4-.4-.3h-.7v1.6M85.2 142l.6 .8M85.3 143.8a.86 .86 0 0 1 1 .4 .86 .86 0 0 1-.1 1l-.4 .2h-.5zM85.8 149.1l.8-.1 .1-.5-.3-.2h-.6v1.6M86.1 155.6h.7a.4 .4 0 0 0 .4-.4 .4 .4 0 0 0-.4-.4h-.7v1.6M86.3 142.8v-1.6l.6 1.6 .6-1.6v1.6M86.3 149.1l.5 .8M86.9 143.8v1.1a.51 .51 0 0 0 .5 .5 .51 .51 0 0 0 .5-.5v-1.1M87.1 148.3h1M87.6 148.3v1.6M88.1 141.2v1.6M88.5 143.8v1.6h.9"/>
<path d="M89.2 155.6l.9-.1 .2-.2-.2-.4-.9-.1v1.6h.7l.4-.3a.39 .39 0 0 0-.4-.5M89.7 141.2v1.6l-1-1.6v1.6M89.8 144.6h.6M90.1 142.8l.6-1.6 .6 1.6M90.1 149.1l.9-.1v-.5l-.3-.2h-.6v1.6l.9-.1v-.6l-.3-.1M90.3 142.3h.7M90.7 143.8h-.9v1.6h.9M90.8 154.8v1.1a.53 .53 0 0 0 .5 .5 .53 .53 0 0 0 .5-.5v-1.1M91.6 141.2v1.6h.9M91.6 148.3v1.2l.5 .4 .5-.2 .1-1.4M92.2 154.8h1M92.7 154.8v1.6"/>
<path d="M93 148.3h1.1M93.4 154.8h1M93.6 148.3v1.6M93.9 154.8v1.6M94.2 148.3h1.1M94.5 142l.9-.1 .1-.2-.1-.3-.2-.2h-.7v1.6h.7a.4 .4 0 0 0 .3-.4 .4 .4 0 0 0-.3-.4M94.8 148.3v1.6M94.9 155.1a.59 .59 0 0 1 .7-.2 .59 .59 0 0 1 .4 .5v.4a.59 .59 0 0 1-.6 .6 .59 .59 0 0 1-.6-.6zM95.9 148.4a.76 .76 0 0 1 .9 .3 .76 .76 0 0 1-.2 1 .59 .59 0 0 1-.6 .2 .59 .59 0 0 1-.4-.6v-.4zM96 141.2v1.6h.9M97.5 141.3a.75 .75 0 0 1 1 .7 .75 .75 0 0 1-1 .7l-.3-.5v-.4zM97.5 154.8v1.6l-1-1.6v1.6"/>
<path d="M98.3 148.3v1.6l-1-1.6v1.6M100 141.6a.56 .56 0 0 0-.7-.4 .56 .56 0 0 0-.4 .6v.4a.56 .56 0 0 0 .4 .6 .56 .56 0 0 0 .7-.4M100.5 141.2v1.6M100.9 141.9l.6 .9M101.5 141.2l-1 1.1M103.7 142h.6M104.6 141.2h-.9v1.6M105.1 141.5l.1-.2a.74 .74 0 0 1 .9 .7 .74 .74 0 0 1-.9 .7l-.3-.5zM106.6 142l.9-.1 .2-.4-.4-.3h-.7v1.6M107.2 142l.5 .8M109.8 142l.8-.1 .2-.4-.4-.3h-.6v1.6M110.3 142l.5 .8"/>
<path d="M112.3 141.5a.59 .59 0 0 0-.6-.3 .59 .59 0 0 0-.5 .4l.3 .3 .6 .2 .2 .3-.2 .3-.5 .1-.4-.2M113.9 142.3h-1.1l.7-1.1v1.6M114.4 141.3v.5l.4 .1a.45 .45 0 0 1 .5 .4 .45 .45 0 0 1-.4 .5l-.5-.1a.65 .65 0 0 1 0-.7 .65 .65 0 0 1 .7-.2l.1-.3a.57 .57 0 0 0-.8-.2zM116.6 141.2h-.7l-.1 .7a.56 .56 0 0 1 .9 0 .56 .56 0 0 1-.2 .8 .56 .56 0 0 1-.8-.2M23.4 177.3h250.5M81.7 162.6v-1.5l.6 1.5 .6-1.5v1.5M83.3 162.6l.6-1.5 .6 1.5M83.5 162.1h.8M85.9 161.1v1.5l-1-1.5v1.5M86.5 161.1v1.1a.51 .51 0 0 0 .5 .4 .51 .51 0 0 0 .5-.4v-1.1M87.9 162.6l.6-1.5 .6 1.5M88.1 162.1h.8"/>
<path d="M89.5 161.1v1.5h.9M91.9 160.8l-1.3 2.3M92.1 162.6l.6-1.5 .7 1.5M92.4 162.1h.7M93.7 161.1l.1 1.3a.53 .53 0 0 0 .6 .2 .53 .53 0 0 0 .4-.4v-1.1M95.2 161.1h1M95.7 161.1v1.5M96.6 161.3l.2-.2a.79 .79 0 0 1 .9 .6 .79 .79 0 0 1-.5 .9 .81 .81 0 0 1-.7-.5 .81 .81 0 0 1 .1-.8zM100.7 161.3l-.3-.2h-.5l-.2 .2 .2 .4 .8 .3v.4a.65 .65 0 0 1-1 0M101.1 161.1l.4 1.5 .3-1.5 .4 1.5 .4-1.5M103 161.1v1.5M103.4 161.1h1.1"/>
<path d="M104 161.1v1.5M105.9 161.4a.57 .57 0 0 0-.7-.3 .57 .57 0 0 0-.4 .6v.3a.56 .56 0 0 0 .4 .6 .56 .56 0 0 0 .7-.4M106.4 161.1v1.5M106.4 161.8h1M107.4 161.1v1.5M123.6 177.3v17.5M142.4 177.3v17.5M173.7 177.3v17.5M198.7 177.3v17.5M123.6 190.4h150.3M123.6 186h75.1M123.6 181.7h75.1"/>
<path d="M211.3 190.4v4.4M223.8 190.4v4.4M236.3 190.4v4.4M248.8 190.4v4.4M261.4 190.4v4.4"/>
<circle cx="73.1" cy="43.2" r=".53"/>
<circle cx="139.6" cy="42.9" r=".51"/>
<circle cx="161" cy="43.2" r=".53"/>
<circle cx="228.2" cy="49.4" r=".53"/>
<circle cx="229.7" cy="49.4" r=".52"/>
<circle cx="233.7" cy="49.4" r=".52"/>
<circle cx="88.6" cy="80.7" r=".51"/>
<circle cx="137" cy="99.5" r=".52"/>
</g>
<g font-size="4.9">
<text x="124.9" y="57.5">CB01</text>
<text x="225.1" y="57.5">LS</text>
<text x="124.9" y="63.9">CB02</text>
<text x="175" y="63.9">2A</text>
<text x="225.1" y="63.9">LS</text>
<text x="124.9" y="82.6">PS01</text>
<text x="149.9" y="82.6">NDR-240-24</text>
<text x="124.9" y="88.9">CB06</text>
<text x="175" y="88.9">10A</text>
<text x="56.1" y="107.6">10</text>
<text x="124.9" y="107.6">SW01</text>
<text x="56.1" y="113.9">11</text>
<text x="149.9" y="113.9">WSI6</text>
<text x="200" y="113.9">26</text>
<text x="56.1" y="132.6">14</text>
<text x="124.9" y="132.6">TB04</text>
<text x="200" y="132.6">12</text>
<text x="56.1" y="139">15</text>
<text x="124.9" y="139">TB05</text>
<text x="200" y="139">10</text>
<text x="56.1" y="157.7">18</text>
<text x="56.1" y="164">19</text>
</g>
<g font-size="4.4">
<text x="98.4" y="44.8">Name</text>
<text x="124.9" y="51.2">NF01</text>
<text x="149.9" y="51.2">WYFS06T1M</text>
<text x="175" y="51.2">6A</text>
<text x="81.1" y="69.8">CB FOR 24V POWER SUPPLY</text>
<text x="124.9" y="69.8">CB03</text>
<text x="149.9" y="69.8">LCP-32FM-5A</text>
<text x="175" y="69.8">5A</text>
<text x="225.1" y="69.8">LS</text>
<text x="149.9" y="76.2">LCP-32FM-1A</text>
<text x="175" y="76.2">1A</text>
<text x="225.1" y="76.2">LS</text>
<text x="124.9" y="94.9">PLC</text>
<text x="149.9" y="101.2">FX5-485 ADP</text>
<text x="56.1" y="119.9">12</text>
<text x="149.9" y="119.9">G6D-F4B-24VDC</text>
<text x="225.1" y="119.9">OMRON</text>
<text x="56.1" y="126.3">13</text>
<text x="149.9" y="126.3">G6D-F4B-24VDC</text>
<text x="225.1" y="126.3">OMRON</text>
<text x="56.1" y="145">16</text>
<text x="124.9" y="145">TB06</text>
<text x="200" y="145">10</text>
<text x="56.1" y="151.3">17</text>
</g>
<g font-size="3.5">
<text x="38.2" y="22.6">1</text>
<text x="69.5" y="22.6">2</text>
<text x="100.7" y="22.6">3</text>
<text x="132.1" y="22.6">4</text>
<text x="163.3" y="22.6">5</text>
<text x="194.6" y="22.6">6</text>
<text x="225.9" y="22.6">7</text>
<text x="257.2" y="22.6">8</text>
</g>
<g font-size="2.6">
<text x="225.1" y="81.8">-</text>
<text x="175" y="94.2">-</text>
<text x="175" y="100.5">-</text>
<text x="175" y="106.9">-</text>
<text x="225.1" y="113.2">-</text>
<text x="175" y="119.2">-</text>
<text x="175" y="125.6">-</text>
<text x="149.9" y="131.9">-</text>
<text x="175" y="131.9">-</text>
<text x="225.1" y="131.9">-</text>
<text x="149.9" y="138.3">-</text>
<text x="175" y="138.3">-</text>
<text x="225.1" y="138.3">-</text>
<text x="149.9" y="144.6">-</text>
<text x="175" y="144.6">-</text>
<text x="225.1" y="144.6">-</text>
</g>
<g font-size="2.3">
<text x="24.7" y="180.5">Project name:</text>
<text x="127.1" y="180.3">Commission</text>
<text x="128.6" y="184.4">Designed</text>
<text x="148.3" y="184.6">PHAM VIET TUNG</text>
<text x="155.3" y="180.2">Name</text>
<text x="180.8" y="184.6">2026-01-02</text>
<text x="181.7" y="180.2">Date time</text>
<text x="200.2" y="180.5">Drawing name:</text>
<text x="232.5" y="184.6">Path list</text>
<text x="38.4" y="186.8">Uninterruptible Power Supply SCADA on Electricity for an Industrial Plant</text>
<text x="128.9" y="189">Checked</text>
<text x="128.3" y="193.2">Approved</text>
<text x="200.8" y="193.2">Page No.</text>
<text x="214.9" y="193.4">10/10</text>
<text x="227.5" y="193.4">Scale</text>
<text x="252.7" y="193.4">Recv</text>
<text x="266.8" y="193.4">A</text>
</g>
</svg>
